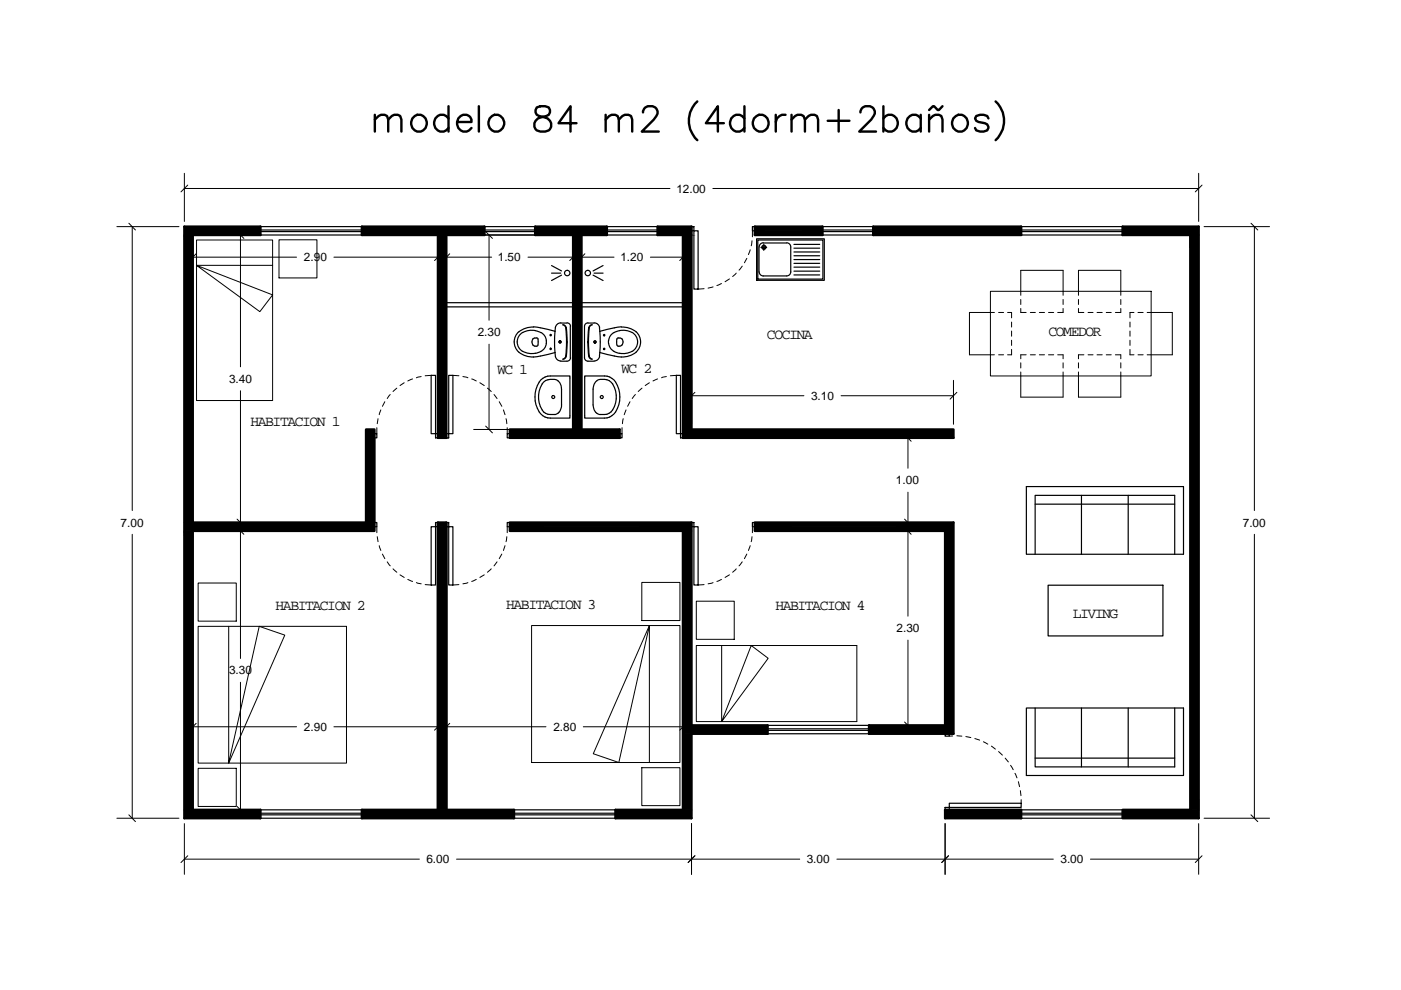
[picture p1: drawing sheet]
<svg xmlns="http://www.w3.org/2000/svg" width="297mm" height="210mm" viewBox="0 0 297 210" stroke-linecap="round" stroke-linejoin="round" font-family="sans-serif">
<!-- layer: 0.05 -->
<g fill="#000" stroke="#000" stroke-width=".21">
<path d="M39.1 48v1.8h16.1zM39.1 48h16.1v1.8z"/>
<path d="M76.7 48v1.8h26zM76.7 48h26v1.8z"/>
<path d="M113.5 48v1.8h15.2zM113.5 48h15.2v1.8z"/>
<path d="M139.4 48v1.8h7.2zM139.4 48h7.2v1.8z"/>
<path d="M160 48v.9h14.4zM160 48h14.4v.9z"/>
<path d="M160 48.9v.9h14.4zM160 48.9h14.4v.9z"/>
<path d="M185.1 48v1.8h31.4zM185.1 48h31.4v1.8z"/>
<path d="M238 48v1.8h16.1zM238 48h16.1v1.8z"/>
<path d="M92.9 49.8v42.1h1.7zM92.9 49.8h1.7v42.1z"/>
<path d="M92.9 91.9v.9h1.7zM92.9 91.9h1.7v.9z"/>
<path d="M108.1 91.1v.8h23.3zM108.1 91.1h23.3v.8z"/>
<path d="M108.1 91.9v.9h23.3zM108.1 91.9h23.3v.9z"/>
<path d="M121.5 49.8v41.3h1.8zM121.5 49.8h1.8v41.3z"/>
<path d="M144.8 49.8v41.3h1.8zM144.8 49.8h1.8v41.3z"/>
<path d="M144.8 91.1v1.7h57.4zM144.8 91.1h57.4v1.7z"/>
<path d="M39.1 49.8v61h1.8zM39.1 49.8h1.8v61z"/>
<path d="M39.1 110.8v1.8h40.3zM39.1 110.8h40.3v1.8z"/>
<path d="M77.6 91.1v19.7h1.8zM77.6 91.1h1.8v19.7z"/>
<path d="M92.9 110.8v.9h1.7zM92.9 110.8h1.7v.9z"/>
<path d="M108.1 110.8v.9h38.5zM108.1 110.8h38.5v.9z"/>
<path d="M108.1 111.7v.9h38.5zM108.1 111.7h38.5v.9z"/>
<path d="M160 110.8v.9h42.2zM160 110.8h42.2v.9z"/>
<path d="M160 111.7v.9h42.2zM160 111.7h42.2v.9z"/>
<path d="M144.8 112.6v41.2h1.8zM144.8 112.6h1.8v41.2z"/>
<path d="M144.8 153.8v1.8h17.9zM144.8 153.8h17.9v1.8z"/>
<path d="M184.2 153.8v1.8h18zM184.2 153.8h18v1.8z"/>
<path d="M200.4 112.6v41.2h1.8zM200.4 112.6h1.8v41.2z"/>
<path d="M39.1 112.6v59.1h1.8zM39.1 112.6h1.8v59.1z"/>
<path d="M39.1 171.7v1.8h16.1zM39.1 171.7h16.1v1.8z"/>
<path d="M76.7 171.7v1.8h32.3zM76.7 171.7h32.3v1.8z"/>
<path d="M92.9 111.7v60h1.7zM92.9 111.7h1.7v60z"/>
<path d="M130.5 171.7v1.8h16.1zM130.5 171.7h16.1v1.8z"/>
<path d="M144.8 155.6v16.1h1.8zM144.8 155.6h1.8v16.1z"/>
<path d="M200.4 171.7v1.8h16.1zM200.4 171.7h16.1v1.8z"/>
<path d="M238 171.7v1.8h16.1zM238 171.7h16.1v1.8z"/>
<path d="M252.4 49.8v121.9h1.7zM252.4 49.8h1.7v121.9z"/>
</g>
<!-- layer: 0.5 -->
<g fill="none" stroke="#000" stroke-width=".51">
<path d="M79.5 25.4l.8-.8 .5-.3h.7l.6 .3 .2 .8v2.5M79.5 24.3v3.6M82.3 25.4l.8-.8 .5-.3h.7l.6 .3 .2 .8v2.5M87.4 25.1a1.73 1.73 0 0 1 2.5-.4 1.73 1.73 0 0 1 .3 2.4 1.73 1.73 0 0 1-2.4 .4 1.73 1.73 0 0 1-.4-2.4zM95.1 25.1a1.73 1.73 0 0 0-2.4-.4 1.73 1.73 0 0 0-.4 2.4 1.61 1.61 0 0 0 2.8 0M95.1 22.5v5.4M96.9 25.9h3.1a1.47 1.47 0 0 0-1.1-1.6 1.47 1.47 0 0 0-1.7 .8 1.73 1.73 0 0 0 .3 2.4 1.73 1.73 0 0 0 2.5-.4M101.5 22.5v5.4M103.8 25.1a1.75 1.75 0 0 1 2.7-.2 1.75 1.75 0 0 1-.4 2.7 1.74 1.74 0 0 1-2.2-.3 1.74 1.74 0 0 1-.1-2.2zM113.8 22.8a1.11 1.11 0 0 0 .5 1.8l1 .2a1.53 1.53 0 0 1 1.6 1.5 1.53 1.53 0 0 1-1.3 1.6h-1a1.47 1.47 0 0 1-1.3-1.2 1.47 1.47 0 0 1 .8-1.6l1.7-.5a1.11 1.11 0 0 0 .5-1.8l-.7-.3h-1zM122.2 26.1h-3.8l2.6-3.6v5.4M128.4 25.4l.8-.8 .5-.3h.7l.6 .3 .2 .8v2.5"/>
<path d="M128.4 24.3v3.6M131.2 25.4l.8-.8 .5-.3h.7l.6 .3 .2 .8v2.5M136.3 23.8a1.32 1.32 0 0 1 1-1.3h1.1a1.32 1.32 0 0 1 .8 2.1l-.6 .8-2.5 2.5h3.6M147.8 21.5a5.6 5.6 0 0 0 0 8.2M153.5 26.1h-3.8l2.5-3.6v5.4M157.8 25.1a1.73 1.73 0 0 0-2.4-.4 1.73 1.73 0 0 0-.4 2.4 1.61 1.61 0 0 0 2.8 0M157.8 22.5v5.4M164.5 24.3v3.6M166.6 24.3a1.78 1.78 0 0 0-2.1 1.6M167.8 25.4l.8-.8 .5-.3h.8l.5 .3 .3 .8v2.5M167.8 24.3v3.6M170.7 25.4l.7-.8 .5-.3h.8l.5 .3 .3 .8v2.5"/>
<path d="M175.5 25.6h4.6M177.8 23.3v4.6M182.4 23.8a1.32 1.32 0 0 1 1-1.3h1.1a1.33 1.33 0 0 1 .7 2.1l-.5 .8-2.5 2.5h3.5M187.3 25.1a1.73 1.73 0 0 1 2.4-.4 1.73 1.73 0 0 1 .4 2.4 1.61 1.61 0 0 1-2.8 0M187.3 22.5v5.4M195.2 25.1a1.73 1.73 0 0 0-2.4-.4 1.73 1.73 0 0 0-.4 2.4 1.61 1.61 0 0 0 2.8 0M195.2 24.3v3.6M197 25.4l.8-.8 .5-.3h.8l.5 .3 .2 .8v2.5M197 24.3v3.6M199.8 22.5l-.7 .8h-.3l-.8-.8h-.2l-.8 .8M209.6 25.1l-.3-.5-.8-.3h-.7l-.8 .3-.3 .5 .3 .5 .5 .3 1.3 .2 .5 .3 .3 .5-.3 .7-.8 .3h-.7l-.8-.3-.3-.5M211.1 21.5a5.6 5.6 0 0 1 0 8.2"/>
<path d="M39.1 48h16.1v1.8h-14.3v61h36.7v-19.7h1.8v21.5h-38.5v59.1h14.3v1.8h-16.1zM76.7 48h26v1.8h-8.1v43h-1.7v-43h-16.2zM113.5 48h15.2v1.8h-5.4v41.3h8.1v1.7h-23.3v-1.7h13.4v-41.3h-8zM139.4 48h7.2v43.1h55.6v1.7h-57.4v-43h-5.4zM160 48h14.4v1.8h-14.4zM185.1 48h31.4v1.8h-31.4zM238 48h16.1v125.5h-16.1v-1.8h14.4v-121.9h-14.4zM92.9 110.8v60.9M94.6 110.8v60.9M108.1 110.8h38.5v43h16.1v1.8h-16.1v17.9h-16.1v-1.8h14.3v-59.1h-36.7zM160 110.8h42.2v44.8h-18v-1.8h16.2v-41.2h-40.4zM92.9 171.7v-60.9h1.7v60.9"/>
<path d="M92.9 171.7h-16.2v1.8h32.3v-1.8h-14.4M200.4 171.7h16.1v1.8h-16.1z"/>
<circle cx="161.3" cy="26.1" r="1.77"/>
<circle cx="203.5" cy="26.1" r="1.77"/>
</g>
<!-- layer: puertas -->
<g fill="none" stroke="#000" stroke-width=".25">
<path d="M146.6 48h.5v.9h-.5zM147.1 48.9h.9v12.4h-.9zM159.5 48h.5v.9h-.5zM91.4 79.6h.9v12.3h-.9zM95.1 79.6h.9v12.3h-.9zM143.4 79.6h.9v12.3h-.9zM79.4 91.9h.5v.9h-.5zM92.3 91.9h.6v.9h-.6zM94.6 91.9h.5v.9h-.5zM107.5 91.9h.6v.9h-.6zM131.4 91.9h.5v.9h-.5zM144.3 91.9h.5v.9h-.5z"/>
<path d="M79.4 110.8h.5v.9h-.5zM91.4 111.7h.9v12.3h-.9zM92.3 110.8h.6v.9h-.6zM94.6 110.8h.5v.9h-.5zM95.1 111.7h.9v12.3h-.9zM107.5 110.8h.6v.9h-.6zM146.6 110.8h.5v.9h-.5zM147.1 111.7h.9v12.3h-.9zM159.5 110.8h.5v.9h-.5zM200.4 155.6h.9v.5h-.9zM200.4 171.2h.9v.5h-.9zM201.3 170.3h15.2v.9h-15.2z"/>
</g>
<!-- layer: proyecciones -->
<g fill="none" stroke="#000" stroke-width=".21">
<path d="M41.7 56.3l16.1 6.2-2.7 3.6zM41.7 50.9h16.1v34h-16.1zM41.7 56.3h16.1M59.2 50.8h8v8.1h-8zM154.7 59.1l-1 .6M156.1 57.9l-.8 .7M157.4 56.4l-.7 .9M158.3 54.8l-.5 .9M159.1 53l-.4 1M159.4 51.1l-.1 1M159.5 48.9v1.3M161.3 52.5h1.3"/>
<path d="M161.9 51.8v1.3M89.3 79.8l-1 .3M91.4 79.6l-1.3 .1M96 79.6l1.3 .1M98.1 79.8l1.1 .3M141.3 79.8l-1 .3M143.4 79.6l-1.3 .1M149.3 61.2l-1.3 .1M151.2 60.8l-1.1 .3M153 60.1l-1 .4M210 61.8h34.1v17.9h-34.1zM210.8 66.3h-5.3v8.9h5.3"/>
<path d="M211.7 66.3h1.1M211.7 75.2h1.1M213.6 66.3h.9v1.1M214.5 74.1v1.1h-.9M214.5 68.3v1M214.5 70.2v1.1M214.5 72.1v1.1M216.4 65.4v.9h1.2M216.4 78.9v5.3h9v-5.3M216.4 62.6v-5.3h9v5.3M216.4 63.5v1.1M216.4 76.9v1.1"/>
<path d="M217.6 75.2h-1.2v.9M218.5 66.3h1M218.5 75.2h1M220.4 66.3h1.1M220.4 75.2h1.1M222.3 66.3h1.1M222.3 75.2h1.1M224.3 75.2h1.1v.9M225.4 65.4v.9h-1.1M225.4 63.5v1.1M225.4 76.9v1.1M228.7 65.4v.9h1.1"/>
<path d="M228.7 62.6v-5.3h8.9v5.3M228.7 63.5v1.1M228.7 76.9v1.1M228.7 78.9v5.3h8.9v-5.3M229.8 75.2h-1.1v.9M230.7 66.3h1M230.7 75.2h1M232.6 66.3h1.1M232.6 75.2h1.1M234.5 66.3h1.1M234.5 75.2h1.1M236.5 75.2h1.1v.9"/>
<path d="M237.6 65.4v.9h-1.1M237.6 63.5v1.1M237.6 76.9v1.1M239.6 74.1v1.1h.8M239.6 68.3v1M239.6 70.2v1.1M239.6 72.1v1.1M240.4 66.3h-.8v1.1M241.3 66.3h1.1M241.3 75.2h1.1M243.2 66.3h5.4v8.9h-5.4M79.9 90.7v1.2"/>
<path d="M80.2 88.8l-.2 1M80.7 86.9l-.3 1M81.6 85.2l-.5 .9M82.7 83.7l-.6 .8M84.1 82.3l-.8 .7M85.7 81.2l-.9 .5M87.5 80.3l-1 .5M100 80.3l1 .5M101.7 81.2l1 .5M103.3 82.3l.9 .7M104.7 83.7l.7 .8M105.8 85.2l.6 .9"/>
<path d="M106.7 86.9l.4 1M107.3 88.8l.2 1M107.5 90.7v1.2M131.9 90.7v1.2M132.1 88.8l-.1 1M132.7 86.9l-.4 1M133.6 85.2l-.5 .9M134.7 83.7l-.7 .8M136.1 82.3l-.8 .7M137.7 81.2l-.9 .5M139.4 80.3l-1 .5M79.9 111.7v1.2"/>
<path d="M80 113.8l.2 1.1M80.4 115.7l.3 1M81.1 117.5l.5 .9M82.1 119.1l.6 .9M105.4 119.1l-.7 .9M106.4 117.5l-.6 .9M107.1 115.7l-.4 1M107.5 113.8l-.2 1.1M107.5 111.7v1.2M157.4 119.1l-.7 .9M158.3 117.5l-.5 .9M159.1 115.7l-.4 1"/>
<path d="M159.4 113.8l-.1 1.1M159.5 111.7v1.2M42 132.8h31.5v29h-31.5zM42 123.6h8.1v8.1h-8.1zM48.5 132.8v29l6.5-29 5.4 1.9-11.9 27.1M83.3 120.6l.8 .7M84.8 121.9l.9 .5M86.5 122.9l1 .4M88.3 123.5l1 .3M90.1 124h1.3M97.3 124h-1.3M99.2 123.5l-1.1 .3"/>
<path d="M101 122.9l-1 .4M102.7 121.9l-1 .5M104.2 120.6l-.9 .7M112.7 132.6h31.5v29.1h-31.5zM136.1 123.5h8.1v8.1h-8.1zM137.7 132.6l-11.9 27.2 5.4 1.9 6.5-29.1v29.1M147.6 136.9h34.1v16.1h-34.1zM147.6 127.5h8.1v8.1h-8.1zM149.3 124h-1.3M151.2 123.5l-1.1 .3M153 122.9l-1 .4M153 136.9v16.1"/>
<path d="M154.7 121.9l-1 .5M156.1 120.6l-.8 .7M159.3 136.9l3.6 2.7-9.9 13.4zM202 156l-.7 .1M202.9 156l1 .1M204.8 156.2l1 .2M206.7 156.6l1 .3M208.5 157.3l.9 .5M210.2 158.2l.8 .6M211.7 159.3l.8 .8M42 162.9h8.1v8.1h-8.1zM136.1 162.8h8.1v8h-8.1z"/>
<path d="M213.1 160.7l.7 .8M214.3 162.3l.5 .9M215.2 164l.4 .9M215.9 165.7l.3 1.1M216.3 167.6l.2 1.1M216.5 169.5v.8"/>
<circle cx="161.9" cy="52.4" r=".3"/>
</g>
<!-- layer: MUEBLES -->
<g fill="none" stroke="#000" stroke-width=".25">
<path d="M116.9 57.9h2M116.9 56.3l2.2 1.1M119.1 58.3l-2.2 1.2M125.7 58.3l2.2 1.2M126 57.9h1.9M127.9 56.3l-2.2 1.1M160.4 50.6h14.4v8.8h-14.4zM160.7 50.9h13.8v8.3h-13.8zM160.9 52.4v5.3M161 57.6a.87 .87 0 0 0 .8 .9h5M161.8 51.5h5M161.8 51.5a.87 .87 0 0 0-.8 .8"/>
<path d="M166.8 51.5a.87 .87 0 0 1 .9 .8v5.4M167.7 57.6a.87 .87 0 0 1-.9 .9M168.3 54.2h5.5M168.3 53.4h5.5M168.3 52.6h5.5M168.3 51.8h5.5M168.3 55h5.5M168.3 55.8h5.5M168.3 56.6h5.5M168.3 57.5h5.5M168.3 58.3h5.5M110 70.4a2.98 2.98 0 0 0-.9 3 2.98 2.98 0 0 0 2.4 2.1 11.9 11.9 0 0 0 6.2-.8"/>
<path d="M110.8 74.5a4.2 4.2 0 0 0 3.9 0M113.1 69.3l4.6 .9M113.1 69.3l-1.6 .3-1.5 .8M113.4 73.4h.4M113.4 71.7h.4M113.4 71.7a.89 .89 0 0 0-.6 .8 .89 .89 0 0 0 .6 .9M113.8 71.6l.3 .3v.6v.6l-.3 .3M114.7 70.5a3.8 3.8 0 0 0-4.6 .6 2.33 2.33 0 0 0 .7 3.4M114.7 70.5a2.31 2.31 0 0 1 0 4M117.7 74.7a1.47 1.47 0 0 0 1.2 1.8M118.9 68.5h1.3M118.9 68.5a1.47 1.47 0 0 0-1.2 1.8v4.4"/>
<path d="M120.1 69.5l.1 2.5-.1 3a.95 .95 0 0 1-.8 1.2l.3-.1a2.22 2.22 0 0 0 .5-2.1l-.1-4a.98 .98 0 0 0-.7-1.2 .81 .81 0 0 1 .8 .7M120.2 72.3v.4M120.2 68.5a.74 .74 0 0 1 .8 .7M120.9 69.2v6.7M121 75.8a.74 .74 0 0 1-.8 .8h-1.3M123.9 69.2v6.6a.74 .74 0 0 0 .8 .8h1.3M124.6 72.3v.4M124.6 68.5h1.4M124.7 68.5a.74 .74 0 0 0-.8 .7M124.8 69.5l-.2 3 .2 2.5a.94 .94 0 0 0 .8 1.2l-.3-.1a2.22 2.22 0 0 1-.5-2.1l.1-4a.98 .98 0 0 1 .6-1.2 .81 .81 0 0 0-.7 .7M126 68.5a1.16 1.16 0 0 1 1.1 1M127.1 69.5a25.5 25.5 0 0 1 0 6"/>
<path d="M127.1 75.5a1.16 1.16 0 0 1-1.1 1M127.2 74.7l3.1 .8M129 72.1v.8M129.1 72.9a2.1 2.1 0 0 0 1.1 1.6M130.1 70.5a3.8 3.8 0 0 1 4.6 .6 2.33 2.33 0 0 1-.7 3.4M130.2 70.5a2.1 2.1 0 0 0-1.1 1.6M130.3 69.5l-3.1 .7M130.8 71.9v1.2M130.8 73.2l.1 .1 .5 .1M131.1 71.7h.3M131.1 71.6l-.3 .3M131.4 71.7a.87 .87 0 0 1 .7 .8 .87 .87 0 0 1-.7 .9"/>
<path d="M131.7 69.3l-1.4 .2M131.8 69.3l1.6 .3 1.5 .8M134 74.5a4.2 4.2 0 0 1-3.9 0M134.9 70.4a3.1 3.1 0 0 1 .7 3.2 3.1 3.1 0 0 1-2.7 2l-1.1 .1-1.5-.2M217.6 103.2h33.3v14.3h-33.3zM219.5 117.5v-12.5h29.6v12.5M219.5 106.9h29.6M229.3 105v12.5M239.2 105v12.5M222.2 124.1h24.4v10.7h-24.4zM217.6 150.1h33.3v14.3h-33.3zM219.5 150.1v12.5h29.6v-12.5"/>
<path d="M229.3 150.1v12.5M239.2 150.1v12.5M219.5 160.7h29.6"/>
<circle cx="120.3" cy="57.9" r=".57"/>
<circle cx="124.6" cy="57.9" r=".57"/>
<circle cx="162" cy="52.4" r=".44"/>
<circle cx="116.7" cy="74" r=".15"/>
<circle cx="116.7" cy="71.1" r=".15"/>
<circle cx="118.7" cy="72.5" r=".23"/>
<circle cx="126.1" cy="72.5" r=".23"/>
<circle cx="128.1" cy="71.1" r=".15"/>
<circle cx="128.1" cy="74" r=".15"/>
</g>
<!-- layer: A_DOM_ARTEF_SANIT -->
<g fill="none" stroke="#000" stroke-width=".25">
<path d="M124 79.7h4.2a3.3 3.3 0 0 1 3 2.9 5.4 5.4 0 0 1-1.5 5.5l-1 .5h-4.7zM114.7 80.6a2.77 2.77 0 0 1 2-.9h4.1v8.9h-4.1a2.91 2.91 0 0 1-2.8-2 5.8 5.8 0 0 1 .8-6zM115.2 81a2.37 2.37 0 0 1 3.5 .2l.4 1.3v3.4a1.88 1.88 0 0 1-2.4 2 2.17 2.17 0 0 1-2.1-1.7 5.2 5.2 0 0 1 .6-5.2zM126.3 80.9a2.66 2.66 0 0 1 4.2 2 4.6 4.6 0 0 1-1.4 4.7l-.9 .3a1.89 1.89 0 0 1-2.5-2l.1-3.8z"/>
<circle cx="117.3" cy="84.2" r=".32"/>
<circle cx="127.6" cy="84.2" r=".32"/>
</g>
<!-- layer: MOBILIARIO -->
<path d="M94.6 65.1h26.9M94.6 64.2h26.9M123.3 65.1h21.5M123.3 64.2h21.5" fill="none" stroke="#000" stroke-width=".25"/>
<!-- layer: 11_VENTANAS -->
<g fill="none" stroke="#000" stroke-width=".25">
<path d="M55.2 48h21.5M55.2 49.8h21.5M55.2 48.8h21.5M55.2 49.1h21.5M102.7 48h10.8M102.7 49.8h10.8M102.7 48.8h10.8M102.7 49.1h10.8M128.7 48h10.7M128.7 49.8h10.7M128.7 48.8h10.7M128.7 49.1h10.7"/>
<path d="M174.4 48h10.7M174.4 49.8h10.7M174.4 48.8h10.7M174.4 49.1h10.7M216.5 48h21.5M216.5 49.8h21.5M216.5 48.8h21.5M216.5 49.1h21.5M162.7 153.8h21.5M162.7 155.6h21.5M162.7 154.5h21.5M162.7 154.9h21.5"/>
<path d="M55.2 171.7h21.5M55.2 173.5h21.5M55.2 172.4h21.5M55.2 172.8h21.5M109 171.7h21.5M109 173.5h21.5M109 172.4h21.5M109 172.8h21.5M216.5 171.7h21.5M216.5 173.5h21.5M216.5 172.4h21.5M216.5 172.8h21.5"/>
</g>
<!-- layer: COTAS -->
<g fill="none" stroke="#000" stroke-width=".21">
<path d="M39.1 36.7v10.2M39.1 40h102.9M151.1 40h103M254.1 36.7v10.2M24.8 48h13.1M28 48v60.2M40.9 51v6.8M40.9 54.5h22M42 49.8h12.2M51 49.8v28M70.8 54.5h22.1M92.9 51v6.8"/>
<path d="M94.6 51v6.8M94.6 54.5h9.6M100.4 49.8h20M103.7 49.8v18.1M111.9 54.5h9.6M121.5 51v6.8M123.3 51v6.8M123.3 54.5h6.9M137.9 54.5h6.9M144.8 51v6.8M255.3 48h13.9M266 48v60.2"/>
<path d="M103.7 73v18.1M51 82.8v28M100.4 91.1h20M146.6 80.6v9.4M146.6 83.9h23.8M178.3 83.9h23.9M189.2 92.8h11.9M192.5 92.8v6.5M202.2 80.6v9.4M28 113.3v60.2M42 112.6h12.2M42 110.8h12.2"/>
<path d="M51 112.6v27M189.2 112.6h10M189.2 110.8h11.9M192.5 104.4v6.4M192.5 112.6v18M266 113.3v60.2M192.5 135.7v18.1M40.9 150.9v19.7M40.9 154.1h22M51 144.7v27M70.8 154.1h22.1M92.9 150.9v19.7"/>
<path d="M94.6 154.1h21.2M94.6 150.9v19.7M123.7 154.1h21.1M144.8 150.9v19.7M189.2 153.8h10M24.8 173.5h13.1M39.1 174.6v10.8M42 171.7h12.2M146.6 174.6v10.8M200.4 174.6v10.8M254.1 174.6v10.8M255.3 173.5h13.9"/>
<path d="M39.1 182.2h49.8M96.8 182.2h72.8M177.4 182.2h45.9M231.2 182.2h22.9"/>
</g>
<!-- layer: 0 -->
<g fill="none" stroke="#000" stroke-width=".21">
<path d="M39.8 39.2l-1.4 1.5M254.9 39.2l-1.5 1.5M27.3 47.3l1.4 1.5M41.6 53.8l-1.5 1.4M50.3 49.1l1.4 1.4M93.6 53.8l-1.5 1.4M95.3 53.8l-1.4 1.4M103 49.1l1.4 1.4M122.2 53.8l-1.4 1.4M124 53.8l-1.4 1.4M145.5 53.8l-1.4 1.4M265.2 47.3l1.5 1.5"/>
<path d="M103 90.3l1.4 1.5M147.3 83.2l-1.4 1.4M191.8 92.1l1.4 1.5M202.9 83.2l-1.5 1.4M50.3 110.1l1.4 1.4M50.3 111.8l1.4 1.5M191.8 111.8l1.4 1.5M191.8 110.1l1.4 1.4M41.6 153.4l-1.5 1.4M93.6 153.4l-1.5 1.4M95.3 153.4l-1.4 1.4M145.5 153.4l-1.4 1.4"/>
<path d="M191.8 153.1l1.4 1.4M27.3 172.8l1.4 1.4M50.3 171l1.4 1.4M265.2 172.8l1.5 1.4M39.8 181.4l-1.4 1.5M147.3 181.4l-1.4 1.5M201.1 181.4l-1.4 1.5M254.9 181.4l-1.5 1.5"/>
</g>
<g font-size="3.1">
<text x="162.6" y="71.8">COCINA</text>
<text x="222.3" y="71.3">COMEDOR</text>
<text x="105.4" y="79.4">WC 1</text>
<text x="131.7" y="79.2">WC 2</text>
<text x="53.1" y="90.3">HABITACION 1</text>
<text x="58.4" y="129.4">HABITACION 2</text>
<text x="107.3" y="129.2">HABITACION 3</text>
<text x="164.4" y="129.2">HABITACION 4</text>
<text x="227.4" y="131">LIVING</text>
</g>
<g font-size="2.5">
<text x="143.4" y="40.9">12.00</text>
<text x="64.4" y="55.4">2.90</text>
<text x="105.6" y="55.4">1.50</text>
<text x="131.5" y="55.4">1.20</text>
<text x="101.3" y="71.3">2.30</text>
<text x="48.6" y="81.2">3.40</text>
<text x="172" y="84.8">3.10</text>
<text x="190" y="102.7">1.00</text>
<text x="25.6" y="111.6">7.00</text>
<text x="263.5" y="111.6">7.00</text>
<text x="190.1" y="134.1">2.30</text>
<text x="48.6" y="143">3.30</text>
<text x="64.4" y="155">2.90</text>
<text x="117.3" y="155">2.80</text>
<text x="90.4" y="183">6.00</text>
<text x="171" y="183">3.00</text>
<text x="224.8" y="183">3.00</text>
</g>
</svg>
